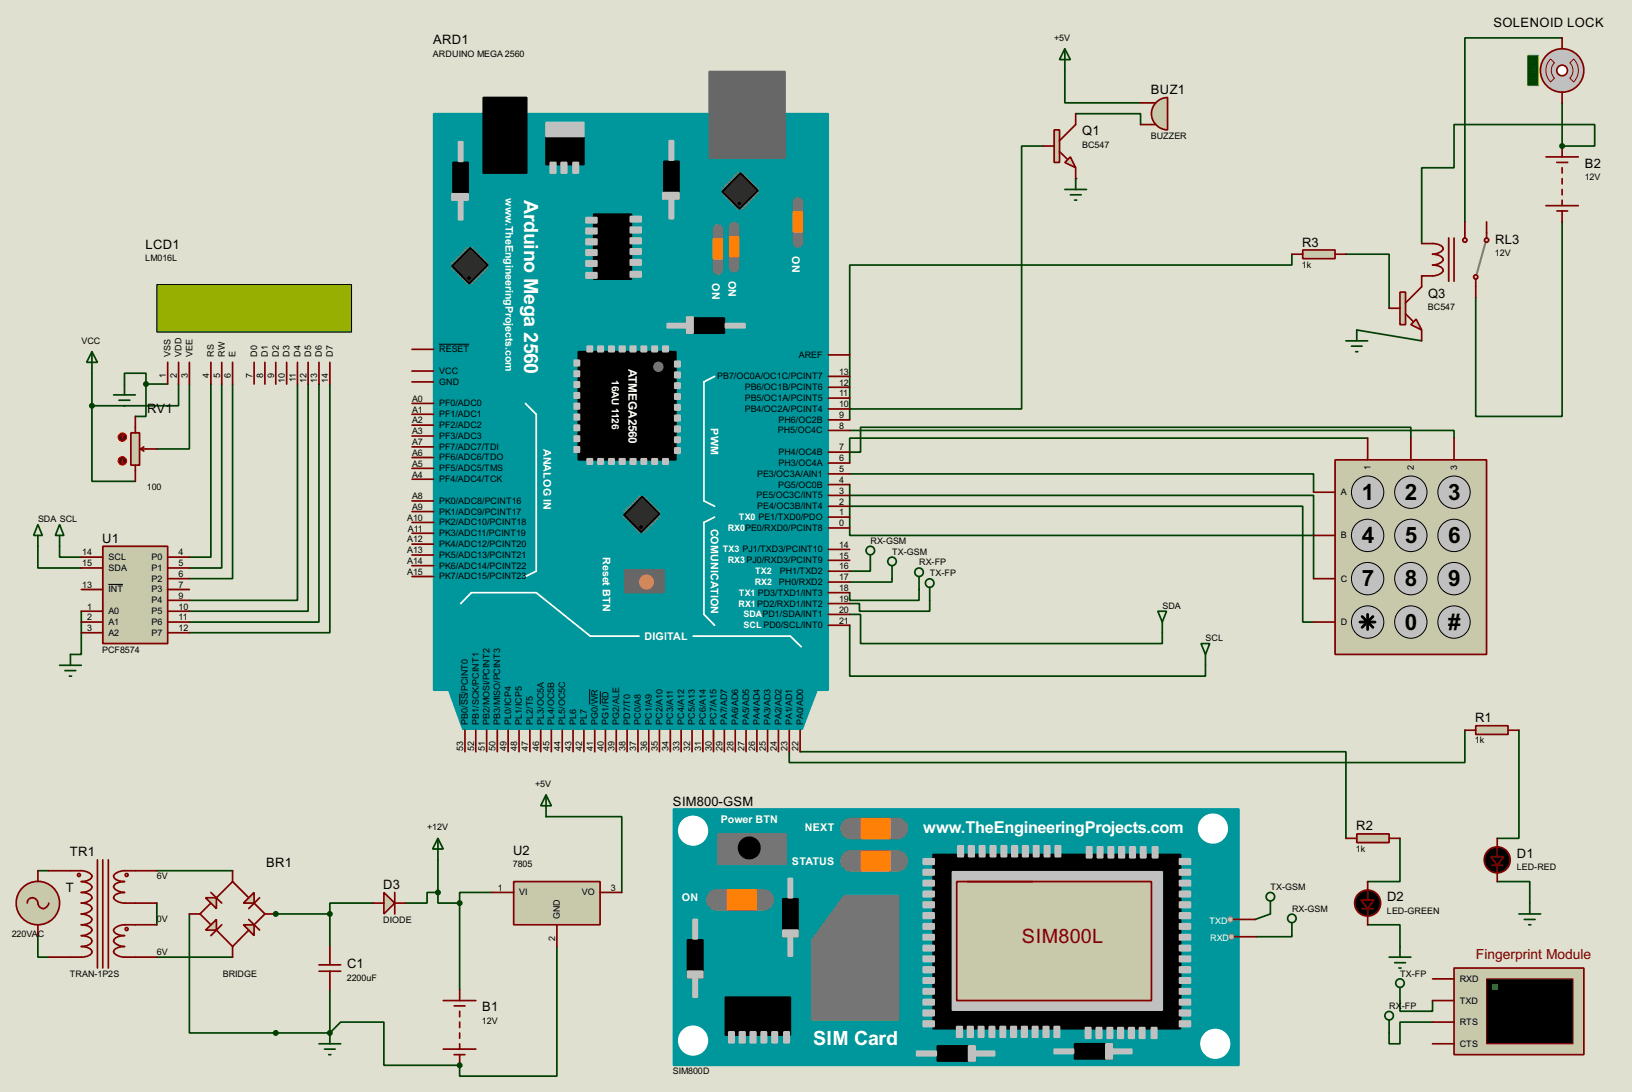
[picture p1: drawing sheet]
<svg xmlns="http://www.w3.org/2000/svg" width="383mm" height="256mm" viewBox="0 0 383 256" stroke-linecap="round" stroke-linejoin="round" font-family="sans-serif">
<path d="M0 0h383.5v256.5h-383.5z" fill="#e0e0d0"/>
<g fill="none" stroke="#004000" stroke-width=".4">
<path d="M252.8 26.7h15.2v2.6M316.3 59.7h10.1v12.7M318.8 77.5l15.3 2.6M21.6 95.3v17.8h10.2M21.6 87.7v7.6M29.3 90.2v-2.5h5v2.5M34.3 90.2v7.6h-2.5M34.3 90.2h5.1M42 90.2v5.1h-20.4M44.5 90.2v15.3h-7.6M49.6 90.2v40.7h-5.1M52.1 90.2v43.2h-7.6"/>
<path d="M54.7 90.2v45.7h-10.2M69.9 90.2v50.8h-25.4M72.4 90.2v53.4h-27.9M75 90.2v55.9h-30.5M77.5 90.2v58.4h-33M19.1 143.6v10.1h-2.5M356.9 171.5v25.4h-5.1M351.8 207.1h7.7v5"/>
</g>
<circle cx="252.8" cy="42" r=".2" fill="#004000"/>
<path d="M367.1 8.9h-22.9v43.2M367.1 24.2v10.1M367.1 52.1v45.7h-20.3v-27.9M128.3 191.8h17.8v17.8M115.6 209.6h-7.6v22.9" fill="none" stroke="#004000" stroke-width=".4"/>
<circle cx="367.1" cy="34.3" r=".2" fill="#004000"/>
<path d="M367.1 34.3h7.6v-5h-33v10.1h-7.6v17.8M8.9 219.8v5h2.6M8.9 204.5h2.6M36.9 204.5h17.8M36.9 224.8h17.8M77.5 232.5v10.1" fill="none" stroke="#004000" stroke-width=".4"/>
<g fill="#004000">
<circle cx="77.5" cy="242.6" r=".2"/>
<circle cx="64.8" cy="214.7" r=".2"/>
</g>
<path d="M44.5 214.7v27.9h33M130.9 222.3v30.5h-22.9v-2.6" fill="none" stroke="#004000" stroke-width=".4"/>
<circle cx="108" cy="250.2" r=".2" fill="#004000"/>
<g fill="none" stroke="#004000" stroke-width=".4">
<path d="M250.2 16.6v7.6h17.8M245.2 34.3h-5.1v61.8h-40.4M303.6 59.7v2.6h-103.9v36.3M199.7 118.9h106.4v27.2h2.6M199.7 116.4h109v19.5M199.7 113.8v12h109M199.7 111.3h109v4.3M199.7 101.1h142v1.8M321.4 102.9h-121.7v5.9M331.5 102.9v-2.5h-129.3v5.8h-2.5M8.9 128.3v5.1h10.2M14 128.3v2.6h5.1"/>
<path d="M199.7 144.3h2.5v6.9h70.9v-2.6M199.7 146.9v11.9h83.6v-2.5M188 176.6h128.3v20.3M344.2 171.5v7.6h-158.7v-2.5M329 196.9v10.2h-7.6M321.4 217.2h7.6v5.1M77.5 242.6l2.6-2.5h10.1v10.1h17.8"/>
</g>
<circle cx="334.1" cy="64.8" r=".2" fill="#004000"/>
<g fill="none" stroke="#004000" stroke-width=".4">
<path d="M204.5 133.4v.8h-4.8M209.6 135.9v.8h-9.9M216 138.5v2.5h-16.3v-1.8M218.5 141v2.6h-16.5v-1.8h-2.3M36.9 212.1v5.1M64.8 214.7h12.7M77.5 214.7v7.6M87.7 212.1h-10.2v2.6M102.9 209.6v2.5h5.1M102.9 209.6h-2.5v2.5h-5.1M102.9 202v7.6M298.5 214.7l-3.6 1.3"/>
<path d="M303.6 219.8v.2h-8.4M329 235v2.5h7.6v-2.5M336.6 240.1h-7.6v5.1h-2.6v-2.6"/>
</g>
<path d="M313.7 108h35.6v45.7h-35.6z" fill="#c8c8aa" stroke="#800000" stroke-width=".4"/>
<g fill="#c0c0c0" stroke="#000" stroke-width=".23">
<circle cx="321.3" cy="115.6" r="3.8"/>
<circle cx="331.5" cy="115.6" r="3.8"/>
<circle cx="341.6" cy="115.6" r="3.8"/>
<circle cx="321.3" cy="125.8" r="3.8"/>
<circle cx="331.5" cy="125.8" r="3.8"/>
<circle cx="341.6" cy="125.8" r="3.8"/>
<circle cx="321.3" cy="135.9" r="3.8"/>
<circle cx="331.5" cy="135.9" r="3.8"/>
<circle cx="341.6" cy="135.9" r="3.8"/>
<circle cx="321.3" cy="146.1" r="3.8"/>
<circle cx="331.5" cy="146.1" r="3.8"/>
<circle cx="341.6" cy="146.1" r="3.8"/>
</g>
<path d="M319.6 146.1h3.5M320.1 144.8l2.5 2.6M321.4 144.3v3.6M322.6 144.8l-2.5 2.6" fill="none" stroke="#000" stroke-width=".65"/>
<path d="M308.7 115.6h5M321.4 102.9v5.1M331.5 102.9v5.1M341.7 102.9v5.1M308.7 125.8h5M308.7 135.9h5M308.7 146.1h5" fill="none" stroke="#800000" stroke-width=".4"/>
<path d="M158.3 190h132.8v60.2h-132.8z" fill="#00979c" stroke="#00979c" stroke-width=".4"/>
<path d="M184 211.1h3.5v8.9h-3.5zM219.3 200.7h58.1v40.9h-58.1zM161.6 220.8h3.6v8.9h-3.6zM170.5 234.2h15.2v8.9h-15.2zM220.3 245.7h8.9v3.5h-8.9zM252.5 245.2h8.9v3.5h-8.9z" fill="#000" stroke="#000" stroke-width=".4"/>
<g fill="#c0c0c0" stroke="#c0c0c0" stroke-width=".4">
<path d="M223.8 204.8h49.3v32.5h-49.3z"/>
<path d="M225.1 198.7h1.3v2.5h-1.3z"/>
<path d="M227.6 198.7h1.3v2.5h-1.3z"/>
<path d="M230.2 198.7h1.2v2.5h-1.2z"/>
<path d="M232.7 198.7h1.3v2.5h-1.3z"/>
<path d="M235.3 198.7h1.2v2.5h-1.2z"/>
<path d="M237.8 198.7h1.3v2.5h-1.3z"/>
<path d="M240.3 198.7h1.3v2.5h-1.3z"/>
<path d="M242.9 198.7h1.2v2.5h-1.2z"/>
<path d="M245.4 198.7h1.3v2.5h-1.3z"/>
<path d="M248 198.7h1.2v2.5h-1.2z"/>
<path d="M255.3 198.9h1.3v2.6h-1.3z"/>
<path d="M257.9 198.9h1.2v2.6h-1.2z"/>
<path d="M260.4 198.9h1.3v2.6h-1.3z"/>
<path d="M262.9 198.9h1.3v2.6h-1.3z"/>
<path d="M265.5 198.9h1.3v2.6h-1.3z"/>
<path d="M268 198.9h1.3v2.6h-1.3z"/>
<path d="M270.8 198.9h1.3v2.6h-1.3z"/>
<path d="M224.8 241.1h1.3v2.5h-1.3z"/>
<path d="M227.4 241.1h1.3v2.5h-1.3z"/>
<path d="M229.9 241.1h1.3v2.5h-1.3z"/>
<path d="M232.5 241.1h1.2v2.5h-1.2z"/>
<path d="M235 241.1h1.3v2.5h-1.3z"/>
<path d="M237.5 241.1h1.3v2.5h-1.3z"/>
<path d="M240.1 241.1h1.3v2.5h-1.3z"/>
<path d="M242.6 241.1h1.3v2.5h-1.3z"/>
<path d="M245.2 241.1h1.2v2.5h-1.2z"/>
<path d="M247.7 241.1h1.3v2.5h-1.3z"/>
<path d="M255.1 241.4h1.2v2.5h-1.2z"/>
<path d="M257.6 241.4h1.3v2.5h-1.3z"/>
<path d="M260.2 241.4h1.2v2.5h-1.2z"/>
<path d="M262.7 241.4h1.3v2.5h-1.3z"/>
<path d="M265.2 241.4h1.3v2.5h-1.3z"/>
<path d="M267.8 241.4h1.2v2.5h-1.2z"/>
<path d="M270.6 241.4h1.2v2.5h-1.2z"/>
<path d="M277.2 239.8h2.5v1.3h-2.5z"/>
<path d="M277.2 237.3h2.5v1.3h-2.5z"/>
<path d="M277.2 234.8h2.5v1.2h-2.5z"/>
<path d="M277.2 232.2h2.5v1.3h-2.5z"/>
<path d="M277.2 229.7h2.5v1.2h-2.5z"/>
<path d="M277.2 227.1h2.5v1.3h-2.5z"/>
<path d="M277.2 224.6h2.5v1.3h-2.5z"/>
<path d="M277.2 222.1h2.5v1.2h-2.5z"/>
<path d="M277.2 219.5h2.5v1.3h-2.5z"/>
<path d="M277.2 217h2.5v1.2h-2.5z"/>
<path d="M277.2 214.4h2.5v1.3h-2.5z"/>
<path d="M277.2 211.9h2.5v1.3h-2.5z"/>
<path d="M277.2 209.4h2.5v1.2h-2.5z"/>
<path d="M277.2 206.8h2.5v1.3h-2.5z"/>
<path d="M277.2 204.3h2.5v1.2h-2.5z"/>
<path d="M277.2 201.7h2.5v1.3h-2.5z"/>
<path d="M217 239.8h2.5v1.3h-2.5z"/>
<path d="M217 237.3h2.5v1.3h-2.5z"/>
<path d="M217 234.8h2.5v1.2h-2.5z"/>
<path d="M217 232.2h2.5v1.3h-2.5z"/>
<path d="M217 229.7h2.5v1.2h-2.5z"/>
<path d="M217 227.1h2.5v1.3h-2.5z"/>
<path d="M217 224.6h2.5v1.3h-2.5z"/>
<path d="M217 222.1h2.5v1.2h-2.5z"/>
<path d="M217 219.5h2.5v1.3h-2.5z"/>
<path d="M217 217h2.5v1.2h-2.5z"/>
<path d="M217 214.4h2.5v1.3h-2.5z"/>
<path d="M217 211.9h2.5v1.3h-2.5z"/>
<path d="M217 209.4h2.5v1.2h-2.5z"/>
<path d="M217 206.8h2.5v1.3h-2.5z"/>
<path d="M217 204.3h2.5v1.2h-2.5z"/>
<path d="M217 201.7h2.5v1.3h-2.5z"/>
<path d="M171.3 242.4h1.2v2.5h-1.2z"/>
<path d="M173.8 242.4h1.3v2.5h-1.3z"/>
<path d="M176.3 242.4h1.3v2.5h-1.3z"/>
<path d="M178.9 242.4h1.2v2.5h-1.2z"/>
<path d="M181.4 242.4h1.3v2.5h-1.3z"/>
<path d="M184.2 242.4h1.3v2.5h-1.3z"/>
<path d="M259.9 245.2h1.5v3.5h-1.5z"/>
<path d="M247.7 246.4h4.6v1.1h-4.6z"/>
<path d="M261.4 246.4h4.6v1.1h-4.6z"/>
<path d="M161.6 228.1h3.6v1.6h-3.6z"/>
<path d="M162.9 216h1v4.5h-1z"/>
<path d="M162.9 229.7h1v4.5h-1z"/>
<path d="M184 218.5h3.5v1.5h-3.5z"/>
<path d="M185.2 206.3h1v4.6h-1z"/>
<path d="M185.2 220h1v4.6h-1z"/>
<path d="M227.6 245.7h1.6v3.5h-1.6z"/>
<path d="M215.4 246.9h4.6v1.1h-4.6z"/>
<path d="M229.2 246.9h4.5v1.1h-4.5z"/>
</g>
<path d="M168.7 195.9h16v7.1h-16z" fill="#757575" stroke="#757575" stroke-width=".4"/>
<circle cx="176" cy="199.2" r="2.5" fill="#000" stroke="#000" stroke-width=".4"/>
<path d="M200 194.6h10.9M168.5 211.4h10.9M200 202.2h10.9" fill="none" stroke="#757575" stroke-width="5.1"/>
<g fill="#ff8000" stroke="#ff8000" stroke-width=".4">
<path d="M171 209.1h6.6v4.6h-6.6z"/>
<path d="M202.5 192.3h6.6v4.6h-6.6z"/>
<path d="M202.5 200h6.6v4.5h-6.6z"/>
</g>
<g fill="#fff" stroke="#fff" stroke-width=".4">
<circle cx="162.8" cy="244.4" r="3.4"/>
<circle cx="285" cy="194.6" r="3.4"/>
<circle cx="285.5" cy="245.2" r="3.4"/>
<circle cx="162.8" cy="195.1" r="3.4"/>
</g>
<path d="M236.5 193.1h1.3v1.3h-1.3z" fill="#00979c"/>
<g fill="#c0c0c0" stroke="#808080" stroke-width=".25">
<circle cx="289.1" cy="216" r=".65"/>
<circle cx="289.3" cy="220" r=".65"/>
</g>
<path d="M198.4 210.4h12.7v29.2h-20.3v-18.8z" fill-rule="evenodd" fill="#757575" stroke="#757575" stroke-width=".4"/>
<path d="M289.9 216h5M290.1 220h5.1" fill="none" stroke="#800000" stroke-width=".4"/>
<path d="M341.7 227.4h30.5v20.3h-30.5z" fill="#c8c8aa" stroke="#800000" stroke-width=".4"/>
<path d="M349.3 229.9h20.3v15.3h-20.3z" fill="#000" stroke="#800000" stroke-width=".25"/>
<path d="M350.6 231.2h1.2v1.3h-1.2z" fill="#0f0"/>
<path d="M336.6 229.9h5.1M336.6 235h5.1M336.6 240.1h5.1M336.6 245.2h5.1" fill="none" stroke="#800000" stroke-width=".4"/>
<path d="M306.1 58.7h7.6v2.1h-7.6z" fill="#c8c8aa" stroke="#800000" stroke-width=".4"/>
<path d="M303.6 59.7h2.5M313.7 59.7h2.6" fill="none" stroke="#800000" stroke-width=".4"/>
<path d="M318.8 77.5v2.6M316.3 80.1h5.1M317.6 81.3h2.5M318.6 82.6h.5" fill="none" stroke="#004000" stroke-width=".4"/>
<path d="M332.8 75l1.3 2.5-2.6-1.2z" fill="#c8c8aa" stroke="#800000" stroke-width=".4"/>
<path d="M329 68.6h1.3v7.7h-1.3z" fill="#c8c8aa" stroke="#800000" stroke-width=".4"/>
<path d="M326.4 72.4h2.6M330.3 73.7l1.7 1.8M334.1 64.8v2.6l-3.8 3.8M334.1 77.5v2.6" fill="none" stroke="#800000" stroke-width=".4"/>
<path d="M36.9 66.9h45.7v11.1h-45.7z" fill="#96af00" stroke="#000" stroke-width=".25"/>
<g fill="none" stroke="#800000" stroke-width=".4">
<path d="M39.4 85.1v5.1M42 85.1v5.1M44.5 85.1v5.1M49.6 85.1v5.1M52.1 85.1v5.1M54.7 85.1v5.1M59.7 85.1v5.1M62.3 85.1v5.1M64.8 85.1v5.1M67.4 85.1v5.1M69.9 85.1v5.1M72.4 85.1v5.1"/>
<path d="M75 85.1v5.1M77.5 85.1v5.1"/>
</g>
<path d="M24.2 128.3h15.2v22.9h-15.2z" fill="#c8c8aa" stroke="#800000" stroke-width=".4"/>
<g fill="none" stroke="#800000" stroke-width=".4">
<path d="M19.1 130.9h5.1M19.1 133.4h5.1M19.1 138.5h5.1M39.4 130.9h5.1M39.4 133.4h5.1M39.4 138.5h5.1M39.4 135.9h5.1M19.1 143.6h5.1M19.1 146.1h5.1M19.1 148.6h5.1M39.4 143.6h5.1M39.4 146.1h5.1"/>
<path d="M39.4 148.6h5.1M39.4 141h5.1"/>
</g>
<path d="M25.5 137.3h3.4" fill="none" stroke="#000" stroke-width=".23"/>
<path d="M21.6 82.6l1.3 2.5h-2.5zM21.6 82.6v5.1M26.7 92.8h5.1M28 94h2.5M29 95.3h.5M29.3 90.2v2.6M14 156.3h5.1M15.3 157.5h2.5M16.3 158.8h.5M16.6 153.7v2.6" fill="none" stroke="#004000" stroke-width=".4"/>
<path d="M30.8 101.7h2v7.6h-2z" fill="#c8c8aa" stroke="#800000" stroke-width=".4"/>
<path d="M31.8 97.8v3.9M31.8 109.3v3.8M33.1 105.5l.7 .5M33.1 105.5h3.8M33.8 105l-.7 .5" fill="none" stroke="#800000" stroke-width=".4"/>
<circle cx="28.7" cy="102.7" r="1" fill="#400000" stroke="#f00" stroke-width=".23"/>
<path d="M28.8 102.2l-.3 .2M28.8 102.2l.2 .2M28.8 102.2v1" fill="none" stroke="#f00" stroke-width=".23"/>
<circle cx="28.7" cy="108.3" r="1" fill="#400000" stroke="#f00" stroke-width=".23"/>
<path d="M28.5 108.5l.3 .3M28.8 107.8v1M29 108.5l-.2 .3" fill="none" stroke="#f00" stroke-width=".23"/>
<g fill="#004000" stroke="#004000" stroke-width=".4">
<circle cx="34.3" cy="90.2" r=".5"/>
<circle cx="21.6" cy="95.3" r=".5"/>
</g>
<path d="M346.8 170.5h7.6v2h-7.6z" fill="#c8c8aa" stroke="#800000" stroke-width=".4"/>
<path d="M344.2 171.5h2.6M354.4 171.5h2.5M351.8 196.9v4.3M350.6 203.3h2.5M351.8 203.3v3.8" fill="none" stroke="#800000" stroke-width=".4"/>
<path d="M356.9 214.7h5.1M358.2 216h2.5M359.2 217.2h.5M359.5 212.1v2.6" fill="none" stroke="#004000" stroke-width=".4"/>
<g fill="#000" stroke="#800000" stroke-width=".4">
<path d="M350.3 201.2h3.1l-1.6 2.1z"/>
<circle cx="351.8" cy="202" r="3.1"/>
</g>
<path d="M271.7 24a3.8 3.8 0 0 1 2.7-1.1v7.6a3.8 3.8 0 0 1-3.5-2.3 3.8 3.8 0 0 1 .8-4.2z" fill-rule="evenodd" fill="#c8c8aa" stroke="#800000" stroke-width=".4"/>
<path d="M268 29.3h3.6M268 24.2h3.6" fill="none" stroke="#800000" stroke-width=".4"/>
<path d="M250.2 44.5h5.1M251.5 45.8h2.6M252.5 47h.5M252.8 42v2.5" fill="none" stroke="#004000" stroke-width=".4"/>
<path d="M250.2 38.2l1.3-1.3 1.3 2.5z" fill="#c8c8aa" stroke="#800000" stroke-width=".4"/>
<path d="M247.7 30.5h1.3v7.7h-1.3z" fill="#c8c8aa" stroke="#800000" stroke-width=".4"/>
<g fill="none" stroke="#800000" stroke-width=".4">
<path d="M245.2 34.3h2.5M249 35.6l1.8 1.8M252.8 26.7v2.6l-3.8 3.8M252.8 39.4v2.6M104.2 235h7.6M106.7 236.3h2.6M108 232.5v2.5M108 237.5v1.3M104.2 246.4h7.6M106.7 247.7h2.6M108 240.1v1.3M108 242.6v1.3"/>
<path d="M108 245.2v1.2M108 247.7v2.5"/>
</g>
<path d="M120.7 207.1h20.3v10.1h-20.3z" fill="#c8c8aa" stroke="#800000" stroke-width=".4"/>
<path d="M115.6 209.6h5.1M130.9 217.2v5.1M141 209.6h5.1" fill="none" stroke="#800000" stroke-width=".4"/>
<path d="M102.9 196.9l1.3 2.5h-2.5zM102.9 196.9v5.1M128.3 186.7l1.3 2.6h-2.5zM128.3 186.7v5.1" fill="none" stroke="#004000" stroke-width=".4"/>
<circle cx="108" cy="212.1" r=".5" fill="#004000" stroke="#004000" stroke-width=".4"/>
<path d="M359 13h2.5v7.1h-2.5z" fill="#004000" stroke="#0f0" stroke-width=".23"/>
<circle cx="367" cy="16.6" r="5.1" fill="#c0c0c0" stroke="#800000" stroke-width=".4"/>
<path d="M364.4 13.9l.9 .9a2.54 2.54 0 0 0 0 3.6l-.9 .9a3.8 3.8 0 0 1 0-5.4zM368.9 14.8l.9-.9a3.8 3.8 0 0 1 0 5.4l-.9-.9a2.54 2.54 0 0 0 0-3.6z" fill="none" stroke="#800000" stroke-width=".23"/>
<circle cx="367" cy="16.6" r="1.25" fill="#feffff" stroke="#800000" stroke-width=".4"/>
<path d="M367.1 8.9v2.6M363.3 36.9h7.6M365.8 38.2h2.6M367.1 21.6v2.6M367.1 34.3v2.6M367.1 39.4v1.3M363.3 48.3h7.6M365.8 49.6h2.6M367.1 42v1.2M367.1 44.5v1.3M367.1 47v1.3M367.1 49.6v2.5" fill="none" stroke="#800000" stroke-width=".4"/>
<circle cx="367" cy="34.3" r=".5" fill="#004000" stroke="#004000" stroke-width=".4"/>
<g fill="#c8c8aa" stroke="#800000" stroke-width=".4">
<path d="M224.8 207.1h45.8v27.9h-45.8z"/>
<path d="M227.4 207.1h15.2z"/>
</g>
<g fill="none" stroke="#800000" stroke-width=".4">
<path d="M11.5 204.5h7.6a2.65 2.65 0 0 1 2.5 1.3 2.24 2.24 0 0 1-2.5 1.3 2.65 2.65 0 0 1 2.5 1.2 2.29 2.29 0 0 1-2.5 1.3h.6a2.01 2.01 0 0 1 1.9 1.3 2.65 2.65 0 0 1-2.5 1.2 2.29 2.29 0 0 1 2.5 1.3 2.65 2.65 0 0 1-2.5 1.3 2.58 2.58 0 0 1 2.5 1.3 2.27 2.27 0 0 1-2.5 1.2h.6a2.01 2.01 0 0 1 1.9 1.3 2.58 2.58 0 0 1-2.5 1.3h.6a2.01 2.01 0 0 1 1.9 1.2 2.29 2.29 0 0 1-2.5 1.3h.6a2.01 2.01 0 0 1 1.9 1.3 2.27 2.27 0 0 1-2.5 1.2h-7.6M22.9 202v25.4M24.2 202v25.4M25.5 202v25.4M36.9 204.5h-7.6a2.68 2.68 0 0 0-2.6 1.3 2.27 2.27 0 0 0 2.6 1.3h-.7a2.03 2.03 0 0 0-1.9 1.2 2.7 2.7 0 0 0 2.6 1.3h-.7a2.03 2.03 0 0 0-1.9 1.3 2.68 2.68 0 0 0 2.6 1.2h7.6M36.9 217.2h-7.6a2.68 2.68 0 0 0-2.6 1.3 2.27 2.27 0 0 0 2.6 1.3h-.7a2.03 2.03 0 0 0-1.9 1.2 2.7 2.7 0 0 0 2.6 1.3h-.7a2.03 2.03 0 0 0-1.9 1.3 2.68 2.68 0 0 0 2.6 1.2h7.6"/>
<circle cx="18.5" cy="205.5" r=".35"/>
<circle cx="29.7" cy="218.2" r=".35"/>
<circle cx="29.7" cy="205.5" r=".35"/>
</g>
<path d="M57.2 217.2h2.5v2.6z" fill="#c8c8aa" stroke="#800000" stroke-width=".4"/>
<path d="M49.6 209.6l2.5 2.5M49.6 212.1l-2.6 2.6 2.6 2.5M50.9 210.9l3.8-3.8 3.8 3.8M50.9 218.5l3.8 3.8 3.8-3.8M52.1 217.2l-2.5 2.6M58.5 216l2.5 2.5M59.7 212.1l2.6 2.6-2.6 2.5M61 210.9l-2.5 2.5" fill="none" stroke="#800000" stroke-width=".4"/>
<g fill="#c8c8aa" stroke="#800000" stroke-width=".4">
<path d="M57.2 212.1l2.5-2.5v2.5z"/>
<path d="M48.3 210.9h2.6v2.5z"/>
<path d="M48.3 218.5l2.6-2.5v2.5z"/>
</g>
<path d="M44.5 214.7h2.5M54.7 204.5v2.6M62.3 214.7h2.5M54.7 222.3v2.5" fill="none" stroke="#800000" stroke-width=".4"/>
<circle cx="8.9" cy="212.1" r="5.1" fill="#c8c8aa" stroke="#800000" stroke-width=".4"/>
<path d="M6.4 212.1a1.3 1.3 0 0 1 1.5-1.2 1.3 1.3 0 0 1 1.1 1.5 1.26 1.26 0 0 0 1.4 1 1.26 1.26 0 0 0 1.1-1.3M8.9 204.5v2.6M8.9 217.2v2.6M75 228.1h5.1M75 226.6h5.1M77.5 222.3v4.3M77.5 228.1v4.4" fill="none" stroke="#800000" stroke-width=".4"/>
<path d="M75 245.2h5.1M76.3 246.4h2.5M77.3 247.7h.5M77.5 242.6v2.6" fill="none" stroke="#004000" stroke-width=".4"/>
<g fill="#004000" stroke="#004000" stroke-width=".4">
<circle cx="77.5" cy="242.6" r=".5"/>
<circle cx="64.8" cy="214.7" r=".5"/>
<circle cx="64.8" cy="242.6" r=".5"/>
<circle cx="108" cy="250.2" r=".5"/>
</g>
<path d="M101.9 26.7h92.7v135.4h-92.7z" fill="#00979c" stroke="#00979c" stroke-width=".4"/>
<g fill="#686767" stroke="#686767" stroke-width=".4">
<path d="M166.7 16.8h17.8v20.3h-17.8z"/>
<path d="M146.9 133.9h9.1v5.3h-9.1z"/>
</g>
<path d="M106.5 38.2h3.5v8.8h-3.5zM113.6 22.9h10.2v17.8h-10.2zM128.3 32.3h8.9v6.4h-8.9zM156 37.9h3.6v8.9h-3.6zM139.5 50.3h8.9v15.3h-8.9zM161.3 74.7h8.9v3.6h-8.9zM135.9 82.6h22.9v25.4h-22.9z" fill="#000" stroke="#000" stroke-width=".4"/>
<path d="M123.5 94.8l2.5 2.5v36.9l-2.5 1.2M167.9 88.4l-2.5 1.3v28l2.5 1.2M167.9 121.5l-2.5 1.2v21.6l2.5 2.6M108.3 141.8l2.5-2.6h15.2l12.7 10.2h11.5M162.9 149.4h22.8l2.6 2.5" fill="none" stroke="#fff" stroke-width=".4"/>
<path d="M105.5 162.1l86.6-.2-3.6 9.4h-79.7z" fill-rule="evenodd" fill="#00979c" stroke="#00979c" stroke-width=".4"/>
<g fill="#c0c0c0" stroke="#c0c0c0" stroke-width=".4">
<path d="M134.9 84.6h1.3v1.3h-1.3z"/>
<path d="M134.9 87.2h1.3v1.2h-1.3z"/>
<path d="M134.9 89.7h1.3v1.3h-1.3z"/>
<path d="M134.9 92.3h1.3v1.2h-1.3z"/>
<path d="M134.9 94.8h1.3v1.3h-1.3z"/>
<path d="M134.9 97.3h1.3v1.3h-1.3z"/>
<path d="M134.9 99.9h1.3v1.2h-1.3z"/>
<path d="M134.9 102.4h1.3v1.3h-1.3z"/>
<path d="M134.9 105h1.3v1.2h-1.3z"/>
<path d="M106.2 45.5h3.8v1.5h-3.8z"/>
<path d="M107.8 33.3h1v4.6h-1z"/>
<path d="M107.8 47h1v4.6h-1z"/>
<path d="M158.6 84.9h1.2v1.3h-1.2z"/>
<path d="M158.6 87.4h1.2v1.3h-1.2z"/>
<path d="M158.6 90h1.2v1.2h-1.2z"/>
<path d="M158.6 92.5h1.2v1.3h-1.2z"/>
<path d="M158.6 95.1h1.2v1.2h-1.2z"/>
<path d="M158.6 97.6h1.2v1.3h-1.2z"/>
<path d="M158.6 100.1h1.2v1.3h-1.2z"/>
<path d="M158.6 102.7h1.2v1.2h-1.2z"/>
<path d="M158.6 105.2h1.2v1.3h-1.2z"/>
<path d="M155.8 81.3h1.2v1.3h-1.2z"/>
<path d="M153.2 81.3h1.3v1.3h-1.3z"/>
<path d="M150.7 81.3h1.2v1.3h-1.2z"/>
<path d="M148.1 81.3h1.3v1.3h-1.3z"/>
<path d="M145.6 81.3h1.3v1.3h-1.3z"/>
<path d="M143.1 81.3h1.2v1.3h-1.2z"/>
<path d="M140.5 81.3h1.3v1.3h-1.3z"/>
<path d="M138 81.3h1.2v1.3h-1.2z"/>
<path d="M155.8 107.8h1.2v1.2h-1.2z"/>
<path d="M153.2 107.8h1.3v1.2h-1.3z"/>
<path d="M150.7 107.8h1.2v1.2h-1.2z"/>
<path d="M148.1 107.8h1.3v1.2h-1.3z"/>
<path d="M145.6 107.8h1.3v1.2h-1.3z"/>
<path d="M143.1 107.8h1.2v1.2h-1.2z"/>
<path d="M140.5 107.8h1.3v1.2h-1.3z"/>
<path d="M138 107.8h1.2v1.2h-1.2z"/>
<path d="M137.7 51.1h2.6v1.3h-2.6z"/>
<path d="M137.7 53.6h2.6v1.3h-2.6z"/>
<path d="M137.7 56.2h2.6v1.3h-2.6z"/>
<path d="M137.7 58.7h2.6v1.3h-2.6z"/>
<path d="M137.7 61.3h2.6v1.2h-2.6z"/>
<path d="M137.7 64.1h2.6v1.2h-2.6z"/>
<path d="M148.1 50.9h2.6v1.2h-2.6z"/>
<path d="M148.1 53.4h2.6v1.3h-2.6z"/>
<path d="M148.1 55.9h2.6v1.3h-2.6z"/>
<path d="M148.1 58.5h2.6v1.2h-2.6z"/>
<path d="M148.1 61h2.6v1.3h-2.6z"/>
<path d="M148.1 63.8h2.6v1.3h-2.6z"/>
<path d="M129.3 38.2h1.3v2.5h-1.3z"/>
<path d="M131.9 38.2h1.3v2.5h-1.3z"/>
<path d="M134.7 38.2h1.2v2.5h-1.2z"/>
<path d="M128.3 28.8h8.9v3.3h-8.9z"/>
<path d="M155.8 45.3h3.8v1.5h-3.8z"/>
<path d="M157.3 33.1h1v4.5h-1z"/>
<path d="M157.3 46.8h1v4.6h-1z"/>
<path d="M161.3 74.5h1.6v3.8h-1.6z"/>
<path d="M170.5 76h4.6v1h-4.6z"/>
<path d="M156.8 76h4.5v1h-4.5z"/>
</g>
<circle cx="151.9" cy="136.7" r="1.55" fill="#ff8080" stroke="#ff8080" stroke-width=".4"/>
<path d="M168.7 53.9v9.4M172.5 53.4v9.4M187.5 47.6v9.4" fill="none" stroke="#757575" stroke-width="2.6"/>
<g fill="#ff8000" stroke="#ff8000" stroke-width=".4">
<path d="M186.5 49.8h2v4.6h-2z"/>
<path d="M171.5 55.7h2v4.6h-2z"/>
<path d="M167.7 56.2h2v4.6h-2z"/>
</g>
<g fill="none" stroke="#808080" stroke-width=".45">
<path d="M108.3 59.7l.5 .6M108.8 59.2l.5 .5M109.3 58.7l.5 .5M109.8 58.2l.5 .5M111.1 58.2l-.6 .5M111.6 58.7l-.5 .5M112.1 59.2l-.5 .5M112.6 59.7l-.5 .6M106.2 61.8l.5 .5M106.7 61.3l.5 .5M106.7 62.5l-.5 .5M107.2 60.8l.6 .5"/>
<path d="M107.2 63l-.5 .6M107.8 60.3l.5 .5M107.8 63.6l-.6 .5M108.3 64.1l-.5 .5M108.8 64.6l-.5 .5M109.3 65.1l-.5 .5M109.8 65.6l-.5 .5M110.3 66.1l-.5 .5M110.5 66.1l.6 .5M111.1 65.6l.5 .5M111.6 65.1l.5 .5M112.1 64.6l.5 .5"/>
<path d="M112.6 64.1l.5 .5M113.1 63.6l.5 .5M113.1 60.3l-.5 .5M113.6 63l.5 .6M113.6 60.8l-.5 .5M114.1 62.5l.5 .5M114.1 61.3l-.5 .5M114.6 61.8l-.5 .5"/>
</g>
<path d="M110.5 58.2l4.1 4.1-4.3 4.3-4.1-4.1z" fill-rule="evenodd" fill="#2c2c2c" stroke="#000" stroke-width=".4"/>
<circle cx="110.2" cy="65.3" r=".3" fill="#000" stroke="#000" stroke-width=".23"/>
<g fill="none" stroke="#808080" stroke-width=".45">
<path d="M147.1 119.7l.5 .5M147.6 119.2l.5 .5M148.1 118.7l.5 .5M148.6 118.2l.6 .5M149.2 117.7l.5 .5M149.7 117.1l.5 .6M150.2 116.6l.5 .5M151.4 116.6l-.5 .5M151.9 117.1l-.5 .6M152.5 117.7l-.6 .5M153 118.2l-.5 .5M153.5 118.7l-.5 .5"/>
<path d="M154 119.2l-.5 .5M154.5 119.7l-.5 .5M146.6 120.2l.5 .5M147.1 121l-.5 .5M147.6 121.5l-.5 .5M148.1 122l-.5 .5M148.6 122.5l-.5 .5M149.2 123l-.6 .5M149.7 123.5l-.5 .5M150.2 124l-.5 .5M150.7 124.5l-.5 .5M150.9 124.5l.5 .5"/>
<path d="M151.4 124l.5 .5M151.9 123.5l.6 .5M152.5 123l.5 .5M153 122.5l.5 .5M153.5 122l.5 .5M154 121.5l.5 .5M154.5 121l.5 .5M155 120.2l-.5 .5"/>
</g>
<path d="M150.9 116.6l4.1 4.1-4.3 4.3-4.1-4z" fill-rule="evenodd" fill="#2c2c2c" stroke="#000" stroke-width=".4"/>
<circle cx="150.6" cy="123.8" r=".3" fill="#000" stroke="#000" stroke-width=".23"/>
<g fill="none" stroke="#808080" stroke-width=".45">
<path d="M169.7 44.3l.5 .5M170.2 43.7l.5 .6M170.2 45l-.5 .5M170.7 43.2l.6 .5M170.7 45.5l-.5 .5M171.3 42.7l.5 .5M171.3 46l-.6 .5M171.8 42.2l.5 .5M171.8 46.5l-.5 .5M172.3 41.7l.5 .5M172.3 47l-.5 .6M172.8 41.2l.5 .5"/>
<path d="M172.8 47.6l-.5 .5M173.3 40.7l.5 .5M173.3 48.1l-.5 .5M173.8 48.6l-.5 .5M174 48.6l.6 .5M174.6 48.1l.5 .5M174.6 40.7l-.6 .5M175.1 47.6l.5 .5M175.1 41.2l-.5 .5M175.6 47l.5 .6M175.6 41.7l-.5 .5M176.1 46.5l.5 .5"/>
<path d="M176.1 42.2l-.5 .5M176.6 46l.5 .5M176.6 42.7l-.5 .5M177.1 45.5l.5 .5M177.1 43.2l-.5 .5M177.6 45l.5 .5M177.6 43.7l-.5 .6M178.1 44.3l-.5 .5"/>
</g>
<path d="M174 40.7l4.1 4.1-4.3 4.3-4.1-4.1z" fill-rule="evenodd" fill="#2c2c2c" stroke="#000" stroke-width=".4"/>
<circle cx="173.7" cy="47.8" r=".3" fill="#000" stroke="#000" stroke-width=".23"/>
<circle cx="154.7" cy="86.2" r="1.1" fill="#757575" stroke="#757575" stroke-width=".23"/>
<g fill="none" stroke="#800000" stroke-width=".4">
<path d="M96.8 99.9h5.1M96.8 97.3h5.1M96.8 94.8h5.1M96.8 82.1h5.1M96.8 87.2h5.1M96.8 89.7h5.1M194.6 98.6h5.1M194.6 96.1h5.1M194.6 93.5h5.1M194.6 91h5.1M194.6 88.4h5.1M194.6 83.4h5.1"/>
<path d="M96.8 117.7h5.1M96.8 105h5.1M96.8 107.5h5.1M96.8 110h5.1M96.8 112.6h5.1M96.8 102.4h5.1M194.6 118.9h5.1M194.6 116.4h5.1M194.6 113.8h5.1M194.6 111.3h5.1M194.6 108.8h5.1M194.6 106.2h5.1"/>
<path d="M194.6 101.1h5.1M96.8 135.4h5.1M96.8 132.9h5.1M96.8 130.4h5.1M96.8 127.8h5.1M96.8 125.3h5.1M96.8 122.7h5.1M96.8 120.2h5.1M194.6 139.2h5.1M194.6 136.7h5.1M194.6 134.2h5.1M194.6 131.6h5.1"/>
<path d="M194.6 129.1h5.1M194.6 124h5.1M194.6 121.5h5.1M194.6 146.9h5.1M194.6 144.3h5.1M194.6 141.8h5.1M109.3 171.5v5.1M111.8 171.5v5.1M114.4 171.5v5.1M116.9 171.5v5.1M119.4 171.5v5.1M122 171.5v5.1"/>
<path d="M124.5 171.5v5.1M127.1 171.5v5.1M129.6 171.5v5.1M132.1 171.5v5.1M134.7 171.5v5.1M137.2 171.5v5.1M139.8 171.5v5.1M142.3 171.5v5.1M144.8 171.5v5.1M147.4 171.5v5.1M149.9 171.5v5.1M152.5 171.5v5.1"/>
<path d="M155 171.5v5.1M157.5 171.5v5.1M160.1 171.5v5.1M162.6 171.5v5.1M165.2 171.5v5.1M167.7 171.5v5.1M170.2 171.5v5.1M172.8 171.5v5.1M175.3 171.5v5.1M177.9 171.5v5.1M180.4 171.5v5.1M182.9 171.5v5.1"/>
<path d="M185.5 171.5v5.1M188 171.5v5.1"/>
</g>
<path d="M103.2 80.9h7.1M108.1 162.9v2.8M138.6 161.9v3.6M141.1 162.3v3.1" fill="none" stroke="#000" stroke-width=".23"/>
<path d="M318.8 195.9h7.6v2h-7.6z" fill="#c8c8aa" stroke="#800000" stroke-width=".4"/>
<path d="M316.3 196.9h2.5M326.4 196.9h2.6M320.1 213.4h2.5M321.4 207.1v4.3M321.4 213.4v3.8" fill="none" stroke="#800000" stroke-width=".4"/>
<g fill="none" stroke="#004000" stroke-width=".4">
<path d="M250.2 11.5l1.3 2.5h-2.5zM250.2 11.5v5.1M8.9 123.2l1.1 2.6h-2.1zM8.9 125.8v2.5M14 123.2l1 2.6h-2zM14 125.8v2.5M272.1 143.6h2l-1 2.5zM273.1 146.1v2.5M282.2 151.2h2.1l-1 2.5zM283.3 153.7v2.6M326.4 224.8h5.1M327.7 226.1h2.6"/>
<path d="M328.7 227.4h.5M329 222.3v2.5"/>
</g>
<g fill="#000" stroke="#800000" stroke-width=".4">
<path d="M319.8 211.4h3.1l-1.5 2z"/>
<circle cx="321.3" cy="212.1" r="3.1"/>
</g>
<path d="M349.1 57l-2.1 7.3" fill="none" stroke="#808080" stroke-width=".5"/>
<g fill="#c8c8aa" stroke="#800000" stroke-width=".4">
<circle cx="346.7" cy="65.1" r=".5"/>
<circle cx="349.3" cy="56.4" r=".5"/>
</g>
<path d="M349.3 54.7v1.2" fill="none" stroke="#800000" stroke-width=".4"/>
<circle cx="344.2" cy="56.4" r=".5" fill="#c8c8aa" stroke="#800000" stroke-width=".4"/>
<path d="M334.1 57.2a8.4 8.4 0 0 1 4.2 .3 .86 .86 0 0 1 .8 .9 .86 .86 0 0 1-.8 .9l-1.7 .4a2.29 2.29 0 0 1 2.5 1.3 2.65 2.65 0 0 1-2.5 1.3 2.24 2.24 0 0 1 2.5 1.3 2.65 2.65 0 0 1-2.5 1.2h-2.5M340.4 55.9v10.2M341.7 55.9v10.2M344.2 52.1v3.8M349.3 52.1v2.6M346.8 65.6v4.3" fill="none" stroke="#800000" stroke-width=".4"/>
<g fill="none" stroke="#004000" stroke-width=".4">
<path d="M204.5 130.4v3M209.6 132.9v3M216 135.4v3.1M218.5 138v3M298.5 211.6v3.1M303.6 216.7v3.1M326.4 239.6v3M329 232v3"/>
<circle cx="204.5" cy="129.3" r="1"/>
<circle cx="209.6" cy="131.9" r="1"/>
<circle cx="215.9" cy="134.4" r="1"/>
<circle cx="218.4" cy="137" r="1"/>
<circle cx="298.5" cy="210.6" r="1"/>
<circle cx="303.5" cy="215.7" r="1"/>
<circle cx="326.4" cy="238.6" r="1"/>
<circle cx="328.9" cy="230.9" r="1"/>
</g>
<path d="M90.2 209.6l2.6 2.5-2.6 2.6z" fill="#c8c8aa" stroke="#800000" stroke-width=".4"/>
<path d="M87.7 212.1h2.5M92.8 209.6v5.1M92.8 212.1h2.5" fill="none" stroke="#800000" stroke-width=".4"/>
<g fill="#004000" stroke="#004000" stroke-width=".4">
<circle cx="102.9" cy="209.6" r=".5"/>
<circle cx="77.5" cy="214.7" r=".5"/>
</g>
<text font-size="7.5" fill="#fff" x="232.8" y="212.4">SIM900D</text>
<g font-size="5.9">
<text x="320" y="117.4">1</text>
<text x="330.1" y="117.4">2</text>
<text x="340.3" y="117.4">3</text>
<text x="320" y="127.6">4</text>
<text x="330.1" y="127.6">5</text>
<text x="340.3" y="127.6">6</text>
<text x="320" y="137.7">7</text>
<text x="330.1" y="137.7">8</text>
<text x="340.3" y="137.7">9</text>
<text x="330.1" y="147.9">0</text>
<text x="340.3" y="147.9">#</text>
</g>
<g font-size="5.2" fill="#fff">
<text x="123.2" y="47" transform="rotate(90 123.2 47)">Arduino Mega 2560</text>
<text x="191.1" y="245.4">SIM Card</text>
</g>
<text font-size="5.2" fill="#800000" x="240.1" y="221.4">SIM800L</text>
<text font-size="4.3" fill="#fff" x="217" y="195.6">www.TheEngineeringProjects.com</text>
<text font-size="3.7" fill="#800000" x="346.8" y="225.3">Fingerprint Module</text>
<g font-size="3.4">
<text x="101.8" y="10.5">ARD1</text>
<text x="350.9" y="6.4">SOLENOID LOCK</text>
<text x="270.4" y="22.1">BUZ1</text>
<text x="254.3" y="31.8">Q1</text>
<text x="372.4" y="39.4">B2</text>
<text x="34.2" y="58.5">LCD1</text>
<text x="306" y="57.9">R3</text>
<text x="351.3" y="57.2">RL3</text>
<text x="335.6" y="69.9">Q3</text>
<text x="34.6" y="97">RV1</text>
<text x="24" y="127.5">U1</text>
<text x="346.6" y="169.7">R1</text>
<text x="158.1" y="189.2">SIM800-GSM</text>
<text x="318.7" y="195.1">R2</text>
<text x="16.4" y="201.2">TR1</text>
<text x="62.5" y="203.7">BR1</text>
<text x="120.6" y="200.7">U2</text>
<text x="356.4" y="201.4">D1</text>
<text x="15.5" y="209.6">T</text>
<text x="90.1" y="208.8">D3</text>
<text x="325.9" y="211.6">D2</text>
<text x="81.6" y="227.4">C1</text>
<text x="113.3" y="237.6">B1</text>
</g>
<text font-size="3.1" fill="#fff" x="147.7" y="86.6" transform="rotate(90 147.7 86.6)">ATMEGA2560</text>
<g font-size="2.8" fill="#fff">
<text x="118.8" y="46.6" transform="rotate(90 118.8 46.6)">www.TheEngineeringProjects.com</text>
<text x="171.2" y="66" transform="rotate(90 171.2 66)">ON</text>
<text x="186.1" y="60.1" transform="rotate(90 186.1 60.1)">ON</text>
<text x="167.4" y="66.5" transform="rotate(90 167.4 66.5)">ON</text>
<text x="167.1" y="100.5" transform="rotate(90 167.1 100.5)">PWM</text>
<text x="127.7" y="105.4" transform="rotate(90 127.7 105.4)">ANALOG IN</text>
<text x="167.1" y="124.1" transform="rotate(90 167.1 124.1)">COMUNICATION</text>
<text x="141.7" y="130.9" transform="rotate(90 141.7 130.9)">Reset BTN</text>
<text x="151.4" y="150.3">DIGITAL</text>
<text x="169.3" y="193.4">Power BTN</text>
<text x="189.1" y="195.2">NEXT</text>
<text x="186.1" y="203.1">STATUS</text>
<text x="160.2" y="211.7">ON</text>
<text x="236.3" y="222.4">S2-1041Y-Z097C</text>
</g>
<text font-size="2.7" fill="#fff" x="143.8" y="89.4" transform="rotate(90 143.8 89.4)">16AU 1126</text>
<g font-size="2.4">
<text x="247.7" y="9.6">+5V</text>
<text x="101.7" y="13.4">ARDUINO MEGA 2560</text>
<text x="254.3" y="34.8">BC547</text>
<text x="270.4" y="32.6">BUZZER</text>
<text x="372.4" y="42.3">12V</text>
<text x="34.1" y="61.4">LM016L</text>
<text x="305.9" y="62.8">1k</text>
<text x="351.3" y="60.2">12V</text>
<text x="335.5" y="72.9">BC547</text>
<text x="19.1" y="80.8">VCC</text>
<text x="40.1" y="83.8" transform="rotate(-90 40.1 83.8)">VSS</text>
<text x="42.7" y="83.8" transform="rotate(-90 42.7 83.8)">VDD</text>
<text x="45.2" y="83.8" transform="rotate(-90 45.2 83.8)">VEE</text>
<text x="50.3" y="83.8" transform="rotate(-90 50.3 83.8)">RS</text>
<text x="52.8" y="83.8" transform="rotate(-90 52.8 83.8)">RW</text>
<text x="55.4" y="83.8" transform="rotate(-90 55.4 83.8)">E</text>
<text x="60.4" y="83.8" transform="rotate(-90 60.4 83.8)">D0</text>
<text x="63" y="83.8" transform="rotate(-90 63 83.8)">D1</text>
<text x="65.5" y="83.8" transform="rotate(-90 65.5 83.8)">D2</text>
<text x="68.1" y="83.8" transform="rotate(-90 68.1 83.8)">D3</text>
<text x="70.6" y="83.8" transform="rotate(-90 70.6 83.8)">D4</text>
<text x="73.1" y="83.8" transform="rotate(-90 73.1 83.8)">D5</text>
<text x="75.7" y="83.8" transform="rotate(-90 75.7 83.8)">D6</text>
<text x="78.2" y="83.8" transform="rotate(-90 78.2 83.8)">D7</text>
<text x="103.2" y="82.8">RESET</text>
<text x="39" y="88.8" transform="rotate(-90 39 88.8)">1</text>
<text x="41.6" y="88.8" transform="rotate(-90 41.6 88.8)">2</text>
<text x="44.1" y="88.8" transform="rotate(-90 44.1 88.8)">3</text>
<text x="49.2" y="88.8" transform="rotate(-90 49.2 88.8)">4</text>
<text x="51.7" y="88.8" transform="rotate(-90 51.7 88.8)">5</text>
<text x="54.3" y="88.8" transform="rotate(-90 54.3 88.8)">6</text>
<text x="59.3" y="88.8" transform="rotate(-90 59.3 88.8)">7</text>
<text x="61.9" y="88.8" transform="rotate(-90 61.9 88.8)">8</text>
<text x="64.4" y="88.8" transform="rotate(-90 64.4 88.8)">9</text>
<text x="67" y="90" transform="rotate(-90 67 90)">10</text>
<text x="69.5" y="89.8" transform="rotate(-90 69.5 89.8)">11</text>
<text x="72" y="90" transform="rotate(-90 72 90)">12</text>
<text x="74.6" y="90" transform="rotate(-90 74.6 90)">13</text>
<text x="77.1" y="90" transform="rotate(-90 77.1 90)">14</text>
<text x="103.2" y="87.8">VCC</text>
<text x="168.5" y="89.1">PB7/OC0A/OC1C/PCINT7</text>
<text x="187.7" y="84.1">AREF</text>
<text x="197.2" y="88">13</text>
<text x="96.8" y="94.4">A0</text>
<text x="103.2" y="95.5">PF0/ADC0</text>
<text x="103.2" y="90.4">GND</text>
<text x="175" y="94.2">PB5/OC1A/PCINT5</text>
<text x="175" y="91.7">PB6/OC1B/PCINT6</text>
<text x="197.2" y="95.7">10</text>
<text x="197.2" y="93.1">11</text>
<text x="197.2" y="90.6">12</text>
<text x="96.8" y="99.5">A2</text>
<text x="96.8" y="96.9">A1</text>
<text x="103.2" y="100.6">PF2/ADC2</text>
<text x="103.2" y="98">PF1/ADC1</text>
<text x="175" y="96.8">PB4/OC2A/PCINT4</text>
<text x="182.8" y="101.8">PH5/OC4C</text>
<text x="182.9" y="99.3">PH6/OC2B</text>
<text x="197.2" y="100.7">8</text>
<text x="197.2" y="98.2">9</text>
<text x="96.8" y="104.6">A7</text>
<text x="96.8" y="107.1">A6</text>
<text x="96.8" y="102">A3</text>
<text x="103.2" y="105.7">PF7/ADC7/TDI</text>
<text x="103.2" y="103.1">PF3/ADC3</text>
<text x="182.9" y="106.9">PH4/OC4B</text>
<text x="197.2" y="105.8">7</text>
<text x="96.8" y="109.6">A5</text>
<text x="96.8" y="112.2">A4</text>
<text x="103.2" y="108.2">PF6/ADC6/TDO</text>
<text x="103.2" y="110.7">PF5/ADC5/TMS</text>
<text x="103.2" y="113.3">PF4/ADC4/TCK</text>
<text x="177.9" y="112">PE3/OC3A/AIN1</text>
<text x="182.9" y="109.5">PH3/OC4A</text>
<text x="197.2" y="113.4">4</text>
<text x="197.2" y="110.9">5</text>
<text x="197.2" y="108.4">6</text>
<text x="322.1" y="110.4" transform="rotate(-90 322.1 110.4)">1</text>
<text x="332.2" y="110.4" transform="rotate(-90 332.2 110.4)">2</text>
<text x="342.4" y="110.4" transform="rotate(-90 342.4 110.4)">3</text>
<text x="34.5" y="115.2">100</text>
<text x="96.8" y="119.8">A9</text>
<text x="96.8" y="117.3">A8</text>
<text x="103.2" y="118.4">PK0/ADC8/PCINT16</text>
<text x="177.8" y="117.1">PE5/OC3C/INT5</text>
<text x="177.9" y="119.6">PE4/OC3B/INT4</text>
<text x="182.8" y="114.5">PG5/OC0B</text>
<text x="197.2" y="118.5">2</text>
<text x="197.2" y="116">3</text>
<text x="315" y="116.3">A</text>
<text x="8.9" y="122.7">SDA SCL</text>
<text x="95.7" y="122.3">A10</text>
<text x="95.8" y="124.9">A11</text>
<text x="103.2" y="126">PK3/ADC11/PCINT19</text>
<text x="103.2" y="123.4">PK2/ADC10/PCINT18</text>
<text x="103.2" y="120.9">PK1/ADC9/PCINT17</text>
<text x="197.2" y="123.6">0</text>
<text x="197.2" y="121.1">1</text>
<text x="19.3" y="130.5">14</text>
<text x="25.5" y="131.6">SCL</text>
<text x="35.6" y="131.6">P0</text>
<text x="42" y="130.5">4</text>
<text x="95.7" y="130">A13</text>
<text x="95.7" y="127.4">A12</text>
<text x="103.2" y="131.1">PK5/ADC13/PCINT21</text>
<text x="103.2" y="128.5">PK4/ADC12/PCINT20</text>
<text x="197.2" y="131.2">15</text>
<text x="197.2" y="128.7">14</text>
<text x="204.5" y="127.8">RX-GSM</text>
<text x="209.6" y="130.3">TX-GSM</text>
<text x="315" y="126.5">B</text>
<text x="19.3" y="133">15</text>
<text x="25.5" y="134.1">SDA</text>
<text x="35.6" y="134.1">P1</text>
<text x="35.6" y="136.6">P2</text>
<text x="42" y="133">5</text>
<text x="42" y="135.5">6</text>
<text x="95.7" y="135">A15</text>
<text x="95.7" y="132.5">A14</text>
<text x="103.2" y="136.1">PK7/ADC15/PCINT23</text>
<text x="103.2" y="133.6">PK6/ADC14/PCINT22</text>
<text x="183.2" y="134.9">PH1/TXD2</text>
<text x="197.2" y="136.3">17</text>
<text x="197.2" y="133.8">16</text>
<text x="216" y="132.8">RX-FP</text>
<text x="218.5" y="135.4">TX-FP</text>
<text x="315" y="136.6">C</text>
<text x="19.3" y="138.1">13</text>
<text x="20.5" y="143.2">1</text>
<text x="25.5" y="139.2">INT</text>
<text x="35.6" y="139.2">P3</text>
<text x="35.6" y="141.7">P4</text>
<text x="42" y="138.1">7</text>
<text x="42" y="140.6">9</text>
<text x="42" y="143.2">10</text>
<text x="197.2" y="143.9">20</text>
<text x="197.2" y="141.4">19</text>
<text x="197.2" y="138.8">18</text>
<text x="273.1" y="143">SDA</text>
<text x="20.5" y="145.7">2</text>
<text x="20.5" y="148.2">3</text>
<text x="25.5" y="144.3">A0</text>
<text x="25.5" y="146.8">A1</text>
<text x="25.5" y="149.3">A2</text>
<text x="35.6" y="144.3">P5</text>
<text x="35.6" y="146.8">P6</text>
<text x="35.6" y="149.3">P7</text>
<text x="42" y="145.7">11</text>
<text x="42" y="148.2">12</text>
<text x="197.2" y="146.5">21</text>
<text x="315" y="146.8">D</text>
<text x="24" y="153.3">PCF8574</text>
<text x="283.3" y="150.6">SCL</text>
<text x="127.8" y="161.5" transform="rotate(-90 127.8 161.5)">A</text>
<text x="130.3" y="161.5" transform="rotate(-90 130.3 161.5)">B</text>
<text x="132.8" y="161.5" transform="rotate(-90 132.8 161.5)">C</text>
<text x="117.6" y="162" transform="rotate(-90 117.6 162)">O/PCINT3</text>
<text x="110" y="170.2" transform="rotate(-90 110 170.2)">PB0/SS/PCINT0</text>
<text x="112.5" y="170.2" transform="rotate(-90 112.5 170.2)">PB1/SCK/PCINT1</text>
<text x="115.1" y="170.2" transform="rotate(-90 115.1 170.2)">PB2/MOSI/PCINT2</text>
<text x="117.6" y="170.2" transform="rotate(-90 117.6 170.2)">PB3/MIS</text>
<text x="120.1" y="170.2" transform="rotate(-90 120.1 170.2)">PL0/ICP4</text>
<text x="122.7" y="170.2" transform="rotate(-90 122.7 170.2)">PL1/ICP5</text>
<text x="125.2" y="170.2" transform="rotate(-90 125.2 170.2)">PL2/T5</text>
<text x="127.8" y="170.2" transform="rotate(-90 127.8 170.2)">PL3/OC5</text>
<text x="130.3" y="170.2" transform="rotate(-90 130.3 170.2)">PL4/OC5</text>
<text x="132.8" y="170.2" transform="rotate(-90 132.8 170.2)">PL5/OC5</text>
<text x="135.4" y="170.2" transform="rotate(-90 135.4 170.2)">PL6</text>
<text x="137.9" y="170.2" transform="rotate(-90 137.9 170.2)">PL7</text>
<text x="140.5" y="170.2" transform="rotate(-90 140.5 170.2)">PG0/WR</text>
<text x="143" y="170.2" transform="rotate(-90 143 170.2)">PG1/RD</text>
<text x="145.5" y="170.2" transform="rotate(-90 145.5 170.2)">PG2/ALE</text>
<text x="148.1" y="170.2" transform="rotate(-90 148.1 170.2)">PD7/T0</text>
<text x="150.6" y="170.2" transform="rotate(-90 150.6 170.2)">PC0/A8</text>
<text x="153.2" y="170.2" transform="rotate(-90 153.2 170.2)">PC1/A9</text>
<text x="155.7" y="170.2" transform="rotate(-90 155.7 170.2)">PC2/A10</text>
<text x="158.2" y="170.2" transform="rotate(-90 158.2 170.2)">PC3/A11</text>
<text x="160.8" y="170.2" transform="rotate(-90 160.8 170.2)">PC4/A12</text>
<text x="163.3" y="170.2" transform="rotate(-90 163.3 170.2)">PC5/A13</text>
<text x="165.9" y="170.2" transform="rotate(-90 165.9 170.2)">PC6/A14</text>
<text x="168.4" y="170.2" transform="rotate(-90 168.4 170.2)">PC7/A15</text>
<text x="170.9" y="170.2" transform="rotate(-90 170.9 170.2)">PA7/AD7</text>
<text x="173.5" y="170.2" transform="rotate(-90 173.5 170.2)">PA6/AD6</text>
<text x="176" y="170.2" transform="rotate(-90 176 170.2)">PA5/AD5</text>
<text x="178.6" y="170.2" transform="rotate(-90 178.6 170.2)">PA4/AD4</text>
<text x="181.1" y="170.2" transform="rotate(-90 181.1 170.2)">PA3/AD3</text>
<text x="183.6" y="170.2" transform="rotate(-90 183.6 170.2)">PA2/AD2</text>
<text x="186.2" y="170.2" transform="rotate(-90 186.2 170.2)">PA1/AD1</text>
<text x="188.7" y="170.2" transform="rotate(-90 188.7 170.2)">PA0/AD0</text>
<text x="108.9" y="176.3" transform="rotate(-90 108.9 176.3)">53</text>
<text x="111.4" y="176.3" transform="rotate(-90 111.4 176.3)">52</text>
<text x="113.9" y="176.3" transform="rotate(-90 113.9 176.3)">51</text>
<text x="116.4" y="176.3" transform="rotate(-90 116.4 176.3)">50</text>
<text x="119" y="176.3" transform="rotate(-90 119 176.3)">49</text>
<text x="121.6" y="176.3" transform="rotate(-90 121.6 176.3)">48</text>
<text x="124.1" y="176.3" transform="rotate(-90 124.1 176.3)">47</text>
<text x="126.6" y="176.3" transform="rotate(-90 126.6 176.3)">46</text>
<text x="129.1" y="176.3" transform="rotate(-90 129.1 176.3)">45</text>
<text x="131.7" y="176.3" transform="rotate(-90 131.7 176.3)">44</text>
<text x="134.3" y="176.3" transform="rotate(-90 134.3 176.3)">43</text>
<text x="136.8" y="176.3" transform="rotate(-90 136.8 176.3)">42</text>
<text x="139.3" y="176.3" transform="rotate(-90 139.3 176.3)">41</text>
<text x="141.8" y="176.3" transform="rotate(-90 141.8 176.3)">40</text>
<text x="144.4" y="176.3" transform="rotate(-90 144.4 176.3)">39</text>
<text x="147" y="176.3" transform="rotate(-90 147 176.3)">38</text>
<text x="149.5" y="176.3" transform="rotate(-90 149.5 176.3)">37</text>
<text x="152" y="176.3" transform="rotate(-90 152 176.3)">36</text>
<text x="154.6" y="176.3" transform="rotate(-90 154.6 176.3)">35</text>
<text x="157.1" y="176.3" transform="rotate(-90 157.1 176.3)">34</text>
<text x="159.7" y="176.3" transform="rotate(-90 159.7 176.3)">33</text>
<text x="162.2" y="176.3" transform="rotate(-90 162.2 176.3)">32</text>
<text x="164.7" y="176.3" transform="rotate(-90 164.7 176.3)">31</text>
<text x="167.3" y="176.3" transform="rotate(-90 167.3 176.3)">30</text>
<text x="169.8" y="176.3" transform="rotate(-90 169.8 176.3)">29</text>
<text x="172.4" y="176.3" transform="rotate(-90 172.4 176.3)">28</text>
<text x="174.9" y="176.3" transform="rotate(-90 174.9 176.3)">27</text>
<text x="177.5" y="176.3" transform="rotate(-90 177.5 176.3)">26</text>
<text x="180" y="176.3" transform="rotate(-90 180 176.3)">25</text>
<text x="182.5" y="176.3" transform="rotate(-90 182.5 176.3)">24</text>
<text x="185.1" y="176.3" transform="rotate(-90 185.1 176.3)">23</text>
<text x="187.6" y="176.3" transform="rotate(-90 187.6 176.3)">22</text>
<text x="346.6" y="174.6">1k</text>
<text x="125.8" y="184.9">+5V</text>
<text x="100.4" y="195.1">+12V</text>
<text x="120.5" y="203.7">7805</text>
<text x="318.6" y="200">1k</text>
<text x="36.9" y="206.4">6V</text>
<text x="117" y="209.2">1</text>
<text x="143.6" y="209.2">3</text>
<text x="298.5" y="209">TX-GSM</text>
<text x="356.4" y="204.4">LED-RED</text>
<text x="122" y="210.3">VI</text>
<text x="131.6" y="215.9" transform="rotate(-90 131.6 215.9)">GND</text>
<text x="136.7" y="210.3">VO</text>
<text x="303.6" y="214.1">RX-GSM</text>
<text x="325.9" y="214.6">LED-GREEN</text>
<text x="2.8" y="220.2">220VAC</text>
<text x="36.9" y="216.6">0V</text>
<text x="90" y="216.8">DIODE</text>
<text x="130.5" y="220.9" transform="rotate(-90 130.5 220.9)">2</text>
<text x="36.9" y="224.2">6V</text>
<text x="16.4" y="229.5">TRAN-1P2S</text>
<text x="52.3" y="229.5">BRIDGE</text>
<text x="81.5" y="230.4">2200uF</text>
<text x="329" y="229.4">TX-FP</text>
<text x="343" y="230.6">RXD</text>
<text x="326.4" y="237">RX</text>
<text x="329.4" y="237">-FP</text>
<text x="343" y="235.7">TXD</text>
<text x="113.3" y="240.5">12V</text>
<text x="343" y="240.8">RTS</text>
<text x="343" y="245.9">CTS</text>
<text x="158.1" y="252.3">SIM800D</text>
</g>
<text font-size="2.4" fill="#008000" x="359.5" y="14" transform="rotate(90 359.5 14)">+88.8</text>
<g font-size="2.4" fill="#fff">
<text x="171" y="124.7">RX0PE0/RXD0/PCINT8</text>
<text x="173.6" y="122.2">TX0 PE1/TXD0/PDO</text>
<text x="169.8" y="129.8">TX3 PJ1/TXD3/PCINT10</text>
<text x="171" y="132.3">RX3PJ0/RXD3/PCINT9</text>
<text x="177.3" y="137.4">RX2 PH0/RXD2</text>
<text x="177.4" y="134.9">TX2</text>
<text x="173.5" y="142.5">RX1PD2/RXD1/INT2</text>
<text x="173.6" y="139.9">TX1 PD3/TXD1/INT3</text>
<text x="174.7" y="145">SDAPD1/SDA/INT1</text>
<text x="174.7" y="147.6">SCL PD0/SCL/INT0</text>
<text x="284.2" y="216.9">TXD</text>
<text x="284.3" y="221">RXD</text>
</g>
</svg>
